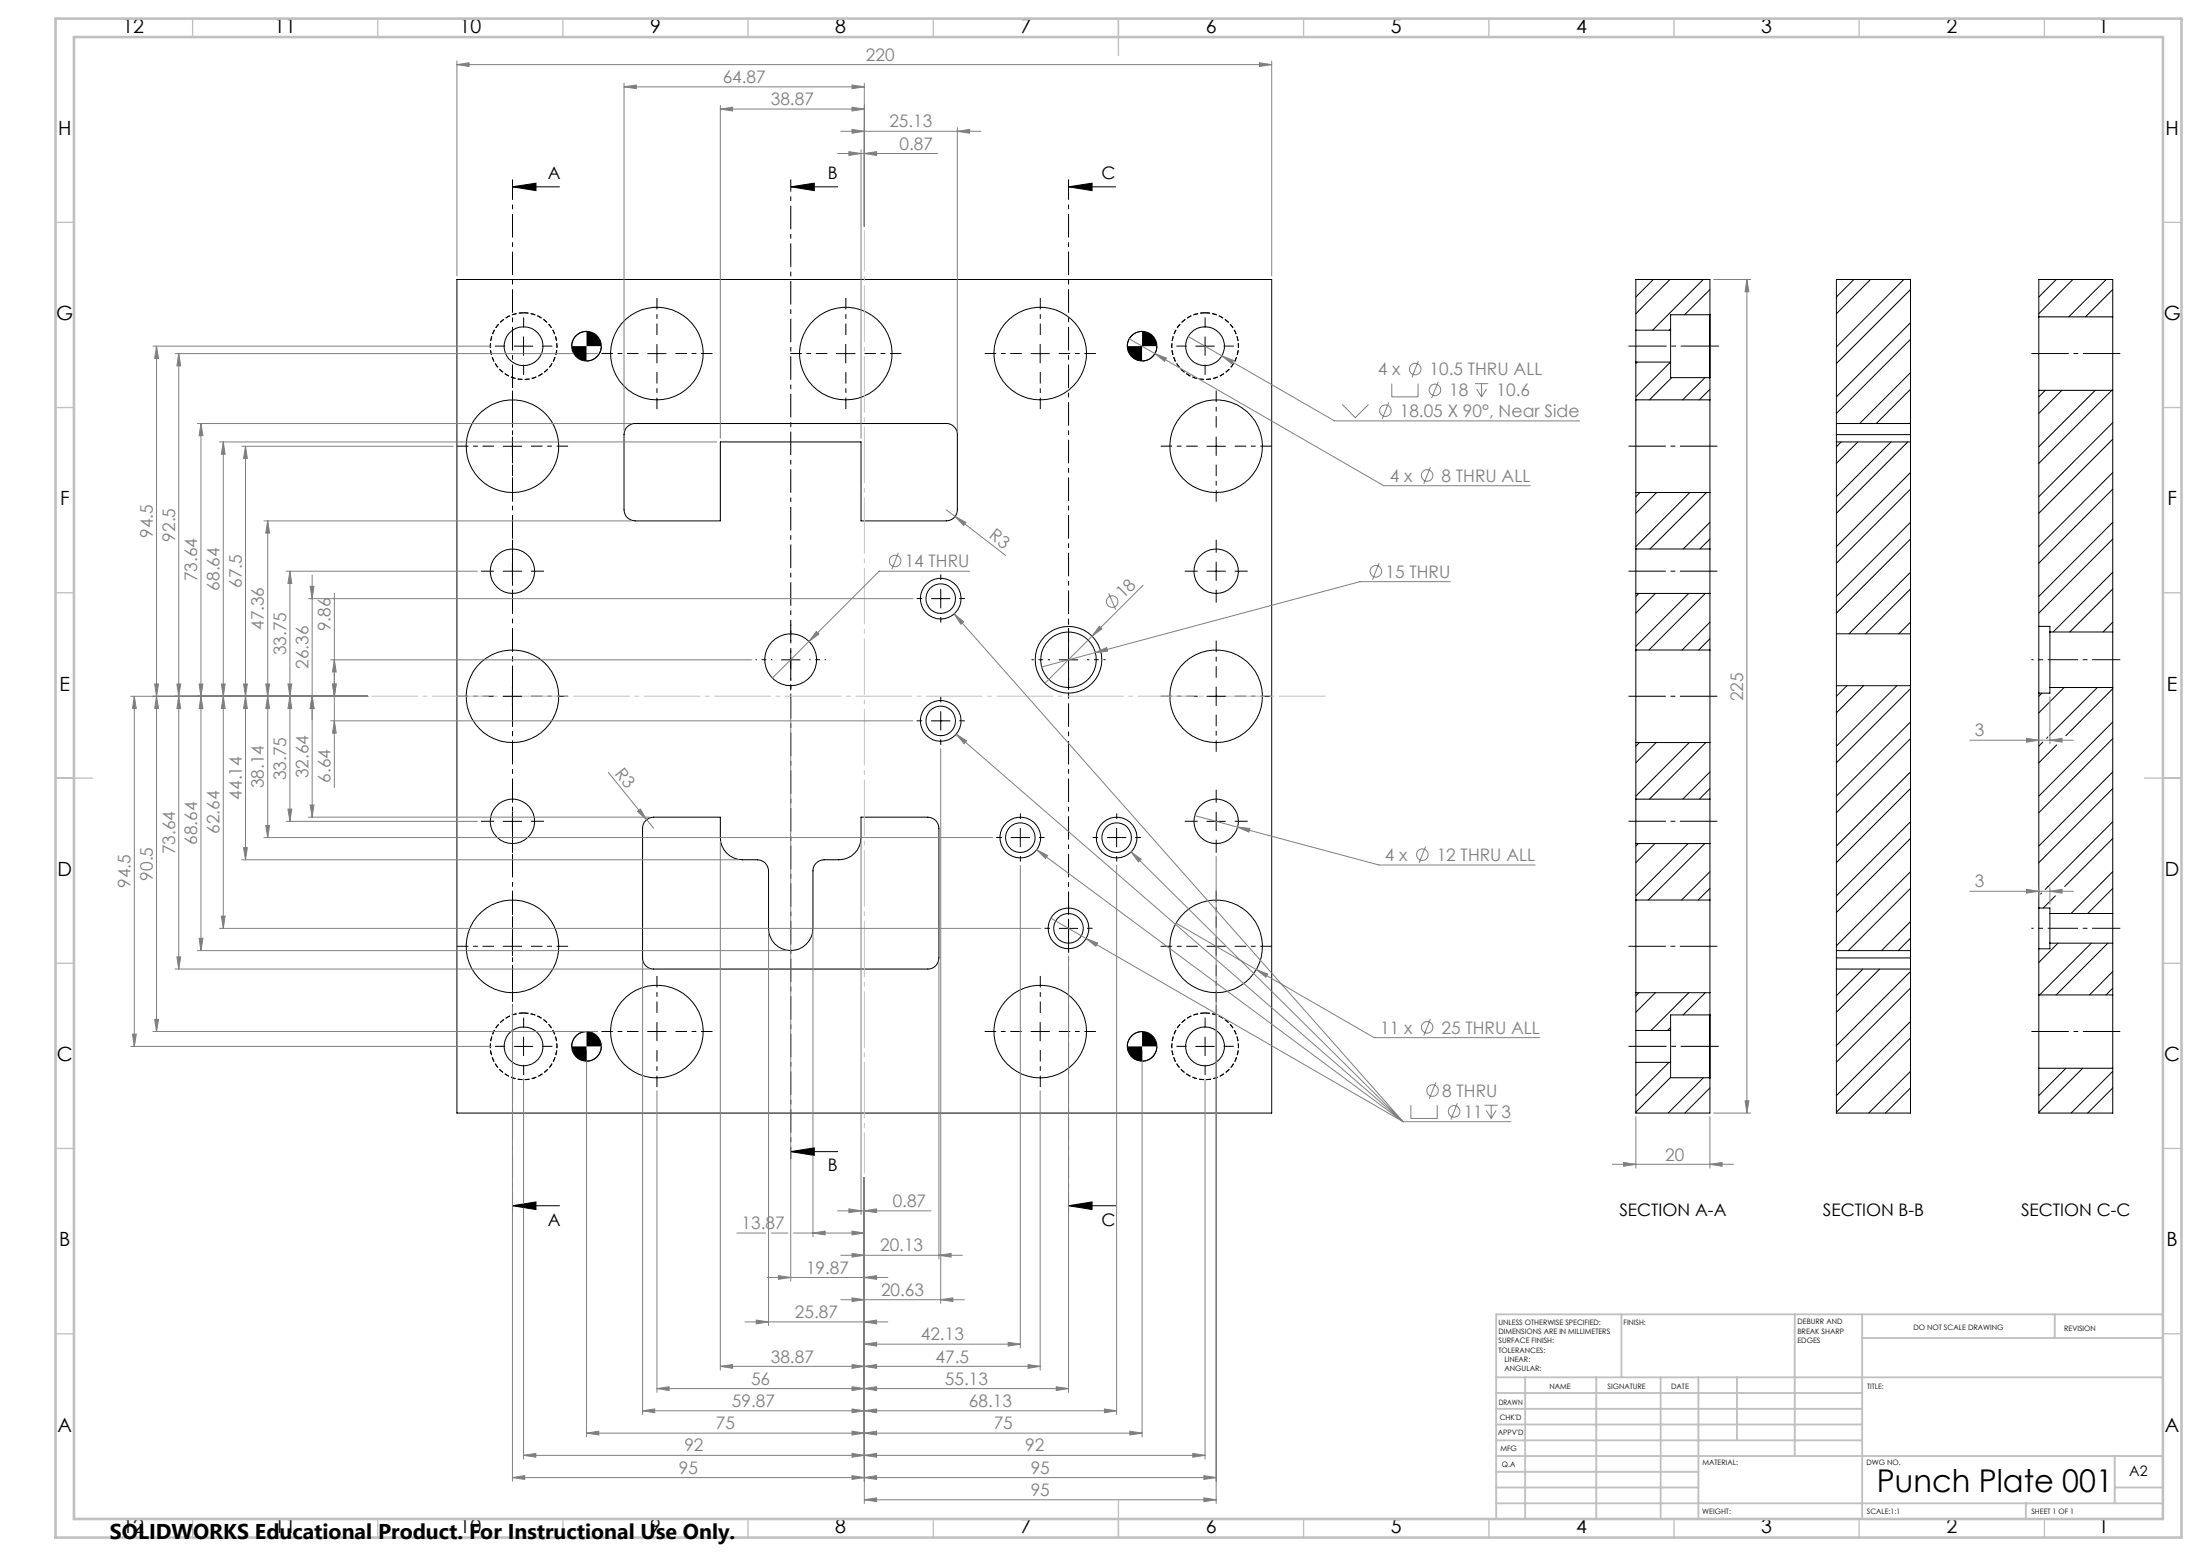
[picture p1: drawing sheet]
<svg xmlns="http://www.w3.org/2000/svg" width="594mm" height="420mm" viewBox="0 0 594 420" stroke-linecap="round" stroke-linejoin="round" font-family="sans-serif">
<path d="M141.4 84.4a9 9 0 0 1 8 13.1 9 9 0 0 1-15.3 1.2 9 9 0 0 1 5.9-14.2l1.4-.1M325.4 84.4a9 9 0 0 1 8 13.1 9 9 0 0 1-15.3 1.2 9 9 0 0 1 5.9-14.2l1.4-.1M141.4 273.4a9 9 0 0 1 8 13.1 9 9 0 0 1-15.3 1.2 9 9 0 0 1 5.9-14.2l1.4-.1M325.4 273.4a9 9 0 0 1 8 13.1 9 9 0 0 1-15.3 1.2 9 9 0 0 1 5.9-14.2l1.4-.1" fill="none" stroke="#000" stroke-width=".27" stroke-dasharray="1.3 .6" stroke-linecap="butt"/>
<path d="M141.4 84.4a9 9 0 0 1 8 13.1 9 9 0 0 1-15.3 1.2 9 9 0 0 1 5.9-14.2l1.4-.1M325.4 84.4a9 9 0 0 1 8 13.1 9 9 0 0 1-15.3 1.2 9 9 0 0 1 5.9-14.2l1.4-.1M141.4 273.4a9 9 0 0 1 8 13.1 9 9 0 0 1-15.3 1.2 9 9 0 0 1 5.9-14.2l1.4-.1M325.4 273.4a9 9 0 0 1 8 13.1 9 9 0 0 1-15.3 1.2 9 9 0 0 1 5.9-14.2l1.4-.1" fill="none" stroke="#000" stroke-width=".27" stroke-dasharray="1.3 .6" stroke-dashoffset="-.1" stroke-linecap="butt"/>
<g fill="none" stroke="#000" stroke-width=".27">
<path d="M138.4 50.4l6.3-1v2.1zM138.4 50.4h12.7M213.5 50.4l6.4-1v2.1zM213.5 50.4h12.7M288.5 50.4l6.4-1v2.1zM288.5 50.4h12.7M123.4 75.4h220v225h-220zM446.4 75.4l-4.7 4.8M450.9 75.4l-9.2 9.3M459.9 75.4l-13.7 13.7M461.7 78.2l-6.9 6.8M500.6 75.4l-4.8 4.8"/>
<path d="M505 75.4l-9.2 9.3M514 75.4l-18.2 18.2M515.8 78.2l-20 19.9M555.2 75.4l-4.7 4.8M559.7 75.4l-9.2 9.3M568.7 75.4l-10.1 10.1M570.4 78.2l-7.3 7.3M138.9 93.4h5M141.4 90.9v5M158.4 89.4a4 4 0 0 0-4 4M162.3 93.4a4 4 0 0 1-3.9 4.1M174.9 95.4h4.9"/>
<path d="M177.4 92.9v5M225.8 95.4h5.1M228.4 92.9v5M278.4 95.4h5M280.8 92.9v5M308.4 89.4a4 4 0 0 0-4 4M312.3 93.4a4 4 0 0 1-3.9 4.1M322.9 93.4h5M325.4 90.9v5M441.7 89.1v8.6M441.7 97.7v10.2M441.7 97.7h9.4"/>
<path d="M441.7 89.1h9.4M442.1 97.7l-.4 .4M451 97.7l-9.3 9.4M451.1 89.1v8.6M451.1 88.7l-.4 .4M451.1 97.7v4.2h10.5M461.6 85v16.9M461.6 85h-10.5v4.1M461.7 84.9v17.1M461.7 84.9v-9.5h-20v13.7M461.7 84.9l-.1 .1M515.8 87.1l-20 20"/>
<path d="M515.8 91.6l-20 20M550.5 85.5v19.9M550.5 85.5v-10.1h19.9v10.1M550.5 85.5h19.9M570.4 85.5v19.9M138.4 118v5M169.4 115.2a2.87 2.87 0 0 1 2.1-.9h84a3 3 0 0 1 3 3v20.3a3 3 0 0 1-3 3h-23v-21.3h-38v21.3h-23a3 3 0 0 1-3-3v-20.3a3.1 3.1 0 0 1 .9-2.1zM328.4 118v5M441.7 107.9v25M441.7 107.9h20M451.3 101.9l-6 6M460.3 101.9l-6 6"/>
<path d="M461.6 101.9l.1 .1M461.7 107.9v25M461.7 105.1l-2.9 2.8M461.7 102v5.9M495.8 114.3v3M495.8 114.3v-38.9h20v38.9M495.8 114.3h20M495.8 119.3h20M495.8 117.3v53.8M495.8 117.3h20M497.1 119.3l-1.3 1.3M501.6 119.3l-5.8 5.8"/>
<path d="M510.6 119.3l-14.8 14.8M515.1 119.3l-19.3 19.3M515.8 114.3v3M515.8 114.1l-.2 .2M515.8 105.1l-9.2 9.2M515.8 100.6l-13.7 13.7M515.8 117.3v53.8M550.5 105.4v63.7M550.5 105.4h19.9M552.2 105.4l-1.7 1.7M556.7 105.4l-6.2 6.2M565.7 105.4l-15.2 15.2"/>
<path d="M570.2 105.4l-19.7 19.7M570.4 114.1l-19.9 20M570.4 118.6l-19.9 20M570.4 105.4v65.2M135.9 120.5h5M325.9 120.5h5M441.7 132.9v15.3M441.7 132.9h20M442.8 132.9l-1.1 1.2M447.3 132.9l-5.6 5.7M456.2 132.9l-14.5 14.6M460.8 132.9l-15.3 15.3"/>
<path d="M461.7 132.9v15.3M515.8 127.5l-20 20M515.8 132l-20 20M570.4 127.5l-19.9 20M570.4 132l-19.9 20M135.9 154.2h5M138.4 151.7v5M254 159.1v5M325.9 154.2h5M328.4 151.7v5M441.7 148.2v12M441.7 148.2h20"/>
<path d="M461.7 148.2v12M461.7 141l-7.2 7.2M461.7 145.5l-2.7 2.7M515.8 141l-20 20M515.8 154.5l-16.6 16.6M515.8 145.5l-20 20M515.8 159l-12.1 12.1M570.4 141l-19.9 20M570.4 154.5l-16 16.1M570.4 145.5l-19.9 20M570.4 159l-11.6 11.6M211 178.1h5"/>
<path d="M213.5 175.6v5M251.5 161.6h5M286 178.1h5M288.5 175.6v5M441.7 175.5v24.9M441.7 160.2v15.3M441.7 160.2h20M441.7 175.5h20M442.5 160.2l-.8 .8M447 160.2l-5.3 5.3M456 160.2l-14.3 14.3M460.4 160.2l-15.2 15.3"/>
<path d="M461.7 175.5v24.9M461.7 167.9l-7.5 7.6M461.7 172.4l-3.1 3.1M461.7 160.2v15.3M495.8 171.1v14M495.8 171.1h20M515.8 171.1v14M515.8 167.9l-3.1 3.2M550.5 169.1v18M550.5 169.1h3v1.5M553.5 170.6v15M553.5 170.6h16.9"/>
<path d="M570.4 170.6v15M570.4 167.9l-2.6 2.7M135.9 187.9h5M138.4 185.4v5M251.5 194.6h5M254 192.1v5M325.9 187.9h5M328.4 185.4v5M495.8 185.1h20M495.8 185.1v73.5M498.7 185.1l-2.9 2.8M503.2 185.1l-7.4 7.3"/>
<path d="M512.2 185.1l-16.4 16.3M515.8 194.9l-20 20M515.8 185.9l-20 20M515.8 199.4l-20 20M515.8 185.1v73.5M550.5 187.1v58M551.3 187.1l-.8 .8M552.9 198.9l-.3 .4M553.5 185.6v1.5h-3M553.5 185.6h16.9M557.3 185.6l-6.8 6.8M566.3 185.6l-13 12.9"/>
<path d="M570.4 194.9l-19.9 20M570.4 185.9l-12.6 12.7M570.4 199.4l-19.9 20M570.4 185.6v61M138.4 219.2v5M328.4 219.2v5M441.7 215.7v12M441.7 200.4v15.3M441.7 200.4h20M441.7 215.7h20M442.6 200.4l-.9 1M447.1 200.4l-5.4 5.5"/>
<path d="M456.1 200.4l-14.4 14.5M460.6 200.4l-15.3 15.3M461.7 215.7v12M461.7 208.4l-7.4 7.3M461.7 212.8l-2.9 2.9M461.7 200.4v15.3M515.8 208.4l-20 20M515.8 212.8l-20 20.1M550.8 201.1l-.3 .3M551.6 200.3l-.6 .6M555.3 201.1l-4.8 4.8M570.4 208.4l-19.9 20"/>
<path d="M570.4 212.8l-19.9 20.1M135.9 221.7h5M174.4 221.5a3.1 3.1 0 0 1 2.1-.9h18v5.5a6 6 0 0 0 6 6h4a3 3 0 0 1 3 3v15.5a6 6 0 0 0 6 6 6 6 0 0 0 6-6v-15.5a3 3 0 0 1 3-3h4a6 6 0 0 0 6-6v-5.5h18a3 3 0 0 1 3 3v35a2.95 2.95 0 0 1-3 3h-74a2.95 2.95 0 0 1-3-3v-35a2.87 2.87 0 0 1 .9-2.1zM273 226.1h5M275.5 223.6v5M299 226.1h5M301.5 223.6v5M325.9 221.7h5M441.7 227.7v15.2M441.7 227.7h20M442.3 227.7l-.6 .7M446.8 227.7l-5.1 5.2"/>
<path d="M455.8 227.7l-14.1 14.1M460.3 227.7l-15.3 15.2M461.7 235.3l-7.7 7.6M461.7 239.8l-3.2 3.1M461.7 227.7v15.2M515.8 221.8l-20 20M515.8 235.3l-20 20M515.8 226.3l-20 20M515.8 239.8l-16.8 16.8M570.4 221.8l-18.2 18.3M570.4 235.3l-11.2 11.3M570.4 226.3l-12.9 13"/>
<path d="M570.4 239.8l-6.7 6.8M135.9 255.4h5M138.4 253v4.9M286 250.6h5M288.5 248.1v5M325.9 255.4h5M328.4 253v4.9M441.7 242.9v25.1M441.7 242.9h20M461.7 242.9v25.1M495.8 258.6v3M495.8 256.6h20"/>
<path d="M495.8 258.6h20M515.8 258.6v3M515.8 248.8l-7.8 7.8M515.8 253.2l-3.3 3.4M550.5 245.1v11M550.5 245.1h3v1.5M550.5 256.1v12.5M551.2 241.1l-.2 .2M553.5 246.6v8M553.5 254.6h16.9M553.5 246.6h16.9M553.5 254.6v1.5h-3"/>
<path d="M555 241.8l-3.3 3.3M555.7 254.6l-5.2 5.2M564.7 254.6l-14 14M569.1 254.6l-13.9 14M570.4 246.6v8M570.4 254.6v14M141.4 279.9v5.1M158.4 278.4a4 4 0 0 0-4 4.1M174.9 278.4h4.9M177.4 276v4.9M278.4 278.4h5M280.8 276v4.9"/>
<path d="M308.4 278.4a4 4 0 0 0-4 4.1M325.4 279.9v5.1M441.7 278.1v8.7M441.7 268v10.1M441.7 268h20M441.7 278.1h9.4M442.5 268l-.8 .8M447 268l-5.3 5.2M451.1 278.1v8.7M451.1 277.3l-.8 .8M456 268l-10.2 10.1M460.4 268l-6 5.9"/>
<path d="M461.6 273.9v17M461.7 273.9v17.1M461.7 273.9h-10.6v4.2M461.7 268v5.9M495.8 261.6v38.8h20v-38.8M495.8 261.6h20M503 261.6l-7.2 7.2M507.5 261.6l-11.7 11.6M515.8 262.2l-20 20M515.8 275.7l-20 20M515.8 266.7l-20 20M550.5 268.6v19.7"/>
<path d="M550.5 268.6h19.9M570.4 268.6v19.7M570.4 262.2l-6.2 6.4M570.4 266.7l-1.8 1.9M138.9 282.5h5M162.3 282.5a4 4 0 0 1-3.9 3.9M312.3 282.5a4 4 0 0 1-3.9 3.9M322.9 282.5h5M441.7 286.8v13.6h20v-9.4M441.7 286.8h9.4M450.6 286.8l-8.9 8.9M451.1 290.8l-9.4 9.4"/>
<path d="M451.1 286.8v4.1h10.5M459.9 290.9l-9.5 9.5M461.6 290.9l.1 .1M461.7 293.7l-6.8 6.7M515.8 289.2l-11.3 11.2M515.8 280.2l-20 20M515.8 293.7l-6.7 6.7M550.5 288.3v12.1h19.9v-12.1M550.5 288.3h19.9M557.8 288.3l-7.3 7.4M562.3 288.3l-11.8 11.9M570.4 289.2l-11.2 11.2"/>
<path d="M570.4 293.7l-6.7 6.7M213.5 310.9l6.4-1.1v2.1zM213.5 310.9h12.7M138.4 325.5l6.3-1.1v2.1zM138.4 325.5h12.7M288.5 325.5l6.4-1.1v2.1zM288.5 325.5h12.7"/>
<circle cx="141.4" cy="93.5" r="5.2"/>
<circle cx="158.4" cy="93.4" r="4"/>
<circle cx="177.4" cy="95.4" r="12.5"/>
<circle cx="228.4" cy="95.4" r="12.5"/>
<circle cx="280.9" cy="95.4" r="12.5"/>
<circle cx="308.4" cy="93.4" r="4"/>
<circle cx="325.4" cy="93.5" r="5.2"/>
<circle cx="138.3" cy="120.4" r="12.5"/>
<circle cx="328.3" cy="120.4" r="12.5"/>
<circle cx="138.4" cy="154.2" r="6"/>
<circle cx="328.4" cy="154.2" r="6"/>
<circle cx="213.5" cy="178.1" r="7"/>
<circle cx="254" cy="161.6" r="5.5"/>
<circle cx="254" cy="161.6" r="4"/>
<circle cx="288.5" cy="178.1" r="9"/>
<circle cx="288.5" cy="178.1" r="7.5"/>
<circle cx="138.3" cy="187.9" r="12.5"/>
<circle cx="254" cy="194.6" r="5.5"/>
<circle cx="254" cy="194.6" r="4"/>
<circle cx="328.3" cy="187.9" r="12.5"/>
<circle cx="138.4" cy="221.7" r="6"/>
<circle cx="275.5" cy="226.1" r="4"/>
<circle cx="275.5" cy="226.1" r="5.5"/>
<circle cx="301.5" cy="226.1" r="4"/>
<circle cx="301.5" cy="226.1" r="5.5"/>
<circle cx="328.4" cy="221.7" r="6"/>
<circle cx="138.4" cy="255.5" r="12.5"/>
<circle cx="288.5" cy="250.6" r="5.5"/>
<circle cx="288.5" cy="250.6" r="4"/>
<circle cx="328.4" cy="255.5" r="12.5"/>
<circle cx="177.4" cy="278.5" r="12.5"/>
<circle cx="280.9" cy="278.5" r="12.5"/>
<circle cx="141.4" cy="282.4" r="5.2"/>
<circle cx="158.4" cy="282.4" r="4"/>
<circle cx="308.4" cy="282.4" r="4"/>
<circle cx="325.4" cy="282.4" r="5.2"/>
</g>
<g fill="none" stroke="#808080" stroke-width=".27">
<path d="M123.4 17.4l3.2-.4v.9zM123.4 16.5v58M123.4 17.4h220M340 17l3.4 .4-3.4 .5zM343.4 16.5v58M168.5 23.4l3.3-.5v1zM168.5 22.5v93.8M168.5 23.4h64.9M194.5 29.4l3.3-.5v1.1zM194.5 28.5v89.8M194.5 29.4h38.9M227 35.4h37.8"/>
<path d="M230 22.9l3.4 .5-3.4 .5zM230 28.9l3.4 .5-3.4 .6zM230 34.9l3.4 .5-3.4 .6zM233.4 22.5v38.7M258.5 35.4l3.3-.5v1.1zM258.5 34.4v81.9M226.1 41.4h27.1M229.2 40.9l3.3 .5-3.3 .6zM232.5 40.4v77.9M233.4 41.4l3.3-.5v1.1zM462.7 75.4h10M471.7 75.4l.5 3.4h-1z"/>
<path d="M471.7 75.4v225M41.3 93.4h91.3M42.3 93.4l.5 3.3h-1zM42.3 93.4v185M47.3 95.4h114.1M48.3 95.4l.5 3.4h-1zM48.3 95.4v166.2M304.9 91.5l68.7 39.6h39.6M311.8 95.4l3.1 1.2-.5 .9zM320.8 90.8l39.5 22.8h66.2M329.9 96.1l3.1 1.2-.5 .9zM383 97.4l-1.8 4.5"/>
<path d="M53.3 114.3h117.2M54.3 114.3l.5 3.3h-1zM54.3 114.3v142.3M59.3 119.3h134.2M60.3 119.3l.5 3.3h-1zM60.3 119.3v131.3M362.4 109.2l3.5 3.5 3.6-3.5M375 108.6l-1.8 4.5M375.8 103.6v3.5h7.1v-3.5M388.3 103l-1.8 4.5M398.3 103.6h3.5M398.7 105l1.3 2.1"/>
<path d="M400 103.6v3.5M401.4 105l-1.4 2.1M65.3 120.5h57.1M66.3 120.5l.5 3.2h-1zM66.3 120.5v111.6M255.5 137.6l2.4 1.8M257.9 139.4l2.9 1.6-.6 .8zM257.9 139.4l13.6 10.5M386.2 126.1l-1.8 4.4M71.3 140.6h99.2M72.3 140.6l.5 3.3h-1zM72.3 140.6v85.5"/>
<path d="M77.3 154.2h51.6M78.3 154.2l.5 3.3h-1zM78.3 154.2v67.5M83.7 158.3h1.1l-.5 3.3zM84.3 155.2v65.4M242.6 149.2l-1.8 4.5M261.8 154.2h-24.4l-28.9 28.8M308.6 158l-26.5 26.4M372.4 152l-1.8 4.4M391.6 157h-24.4l-86 23M83.3 161.6h163.2M89.3 178.1h113.7"/>
<path d="M90.3 178.1l.5 3.3h-1zM90.3 160.1v52.5M220.4 170.4l.7 .8-2.7 1.9zM257.6 165.7l2.6 2.1-.8 .7zM257.6 165.7l121.2 137.1M295.7 176.2l3.1-1.4 .2 1zM296.8 169l.7 .7-2.6 2zM299.4 160.2l1.8 4.4M35.3 187.9h64M36.3 187.9l.5 3.4h-1zM36.3 187.9v94.6M41.8 184.6h1l-.5 3.3z"/>
<path d="M42.3 187.9l.5 3.4h-1zM47.8 184.6h1l-.5 3.3zM48.3 187.9l.5 3.4h-1zM53.8 184.6h1l-.5 3.3zM54.3 187.9l.5 3.4h-1zM59.8 184.6h1l-.5 3.3zM60.3 187.9l.5 3.4h-1zM65.8 184.6h1l-.5 3.3zM66.3 187.9l.5 3.4h-1zM71.8 184.6h1l-.5 3.3zM72.3 187.9l.5 3.4h-1zM77.8 184.6h1l-.5 3.3z"/>
<path d="M78.3 187.9l.5 3.4h-1zM84.3 187.9l.5 3.4h-1.1zM89.3 194.6h157.2M89.8 184.6h1l-.5 3.3zM90.3 194.6l.5 3.3h-1zM213.5 188.6v157.2M258.2 198.2l2.8 1.8-.7 .7zM258.2 198.2l120.6 104.6M531.9 199.8h27.9M547.2 199.3l3.3 .5-3.3 .5zM553.5 199.8l3.3-.5v1zM553.5 188.1v12.7"/>
<path d="M77.8 218.4h1l-.5 3.3zM83.7 217.3h1.1l-.5 3.3zM164.3 208.5l10.3 12.7M172.1 219l.8-.6 1.7 2.8zM254 202.1v149.7M65.3 232.1h134.2M65.8 228.8h1l-.5 3.3zM71.3 226.1h196.7M71.8 222.8h1l-.5 3.3zM77.3 221.7h51.6M83.3 220.6h92.2M174.6 221.2l1.9 2.4"/>
<path d="M194.5 227.1v142.7M232.5 227.1v100.7M275.5 233.6v130.2M279.9 229.4l3 1.5-.6 .8zM279.9 229.4l98.9 73.4M301.5 233.6v148.2M305.4 230l2.7 1.9-.7 .7zM305.4 230l73.4 72.8M322.6 220.2l11.6 3.1M328.4 231.2v174.6M334.2 223.3l3.3 .3-.3 1zM334.2 223.3l38.1 10.2h42.2"/>
<path d="M384.9 228.5l-1.7 4.4M550.5 239.6v2.4M553.5 239.6v4.5M47.8 258.3h1l-.5 3.3zM53.3 256.6h159.2M53.8 253.3h1l-.5 3.3zM59.3 250.6h221.7M59.8 247.3h1l-.5 3.3zM173.5 259.6v122.2M207.5 251.6v106.2M219.5 251.6v82.2M253.5 259.6v80.2"/>
<path d="M283.7 247.8l95.1 55M288.5 258.1v117.7M293.3 253.3l3.1 1.2-.5 .9zM317.5 249.2l53.5 30.9h44.8M531.9 240.6h27.9M547.2 240l3.3 .6-3.3 .5zM553.5 240.6l3.3-.6v1.1zM35.8 279.1h1l-.5 3.4zM41.3 278.4h120.1M41.8 275.1h1l-.5 3.3zM47.3 261.6h128.2M138.4 271.4v128.4"/>
<path d="M339.2 261.7l3.1 1.2-.5 .9zM386.2 275.1l-1.8 4.4M35.3 282.5h97.3M141.4 291.2v102.6M158.4 283.4v104.4M177.4 294.4v81.4M280.8 294.4v75.4M308.4 283.4v104.4M325.4 291.2v102.6M380.9 298.3v3.6h7.2v-3.6M387.7 292.2l-1.8 4.4M393.5 297.8l-1.8 4.4"/>
<path d="M400.8 298.3h3.6M401.3 299.7l1.3 2.2M402.6 298.3v3.6M404 299.7l-1.4 2.2M471.2 297.1h1l-.5 3.3zM233.4 317.8v88M378.8 302.8h29.2M435.3 314.3h32.7M438.4 313.8l3.3 .5-3.3 .5zM441.7 301.4v13.9M461.7 314.3l3.3-.5v1zM461.7 301.4v13.9"/>
<path d="M462.7 300.4h10M198.9 332.8h7.8M208.2 332.8h4.5M214.2 332.8h19.2M219.5 332.8l3.3-.5v1zM226.1 326.8h25.3M227 338.8h32.9M229.2 326.3l3.3 .5-3.3 .5zM230 332.3l3.4 .5-3.4 .5zM230 338.3l3.4 .5-3.4 .5zM233.4 326.8l3.3-.5v1zM253.5 338.8l3.3-.5v1z"/>
<path d="M201.2 356.8h38.5M204.2 356.3l3.3 .5-3.3 .5zM207.2 344.8h32.5M210.2 344.3l3.3 .5-3.3 .5zM227 350.8h33.3M230 350.3l3.4 .5-3.4 .5zM233.4 344.8l3.3-.5v1zM233.4 356.8l3.3-.5v1zM254 350.8l3.3-.5v1zM177.4 374.8l3.3-.5v1zM177.4 374.8h111.1M194.5 368.8l3.3-.5v1z"/>
<path d="M194.5 368.8h86.3M230 374.3l3.4 .5-3.4 .5zM230 368.3l3.4 .5-3.4 .5zM233.4 368.8l3.3-.5v1zM233.4 374.8l3.3-.5v1zM233.4 362.8l3.3-.5v1zM233.4 362.8h42.1M272.2 362.3l3.3 .5-3.3 .5zM277.6 368.3l3.2 .5-3.2 .5zM285.2 374.3l3.3 .5-3.3 .5zM138.4 398.8l3.3-.5v1zM138.4 398.8h190"/>
<path d="M141.4 392.8l3.3-.5v1zM141.4 392.8h184M158.4 386.8l3.3-.5v1zM158.4 386.8h150M173.5 380.8l3.3-.5v1zM173.5 380.8h128M230 392.3l3.4 .5-3.4 .5zM230 398.3l3.4 .5-3.4 .5zM230 380.3l3.4 .5-3.4 .5zM230 386.3l3.4 .5-3.4 .5zM233.4 386.8l3.3-.5v1zM233.4 392.8l3.3-.5v1z"/>
<path d="M233.4 380.8l3.3-.5v1zM233.4 398.8l3.3-.5v1zM298.2 380.3l3.3 .5-3.3 .5zM305 386.3l3.4 .5-3.4 .5zM322.1 392.3l3.3 .5-3.3 .5zM325 398.3l3.4 .5-3.4 .5zM233.4 404.8l3.3-.5v1zM233.4 404.8h95M325 404.3l3.4 .5-3.4 .5z"/>
<circle cx="382.1" cy="99.6" r="1.55"/>
<circle cx="374.1" cy="110.9" r="1.55"/>
<circle cx="387.5" cy="105.2" r="1.55"/>
<circle cx="385.3" cy="128.3" r="1.56"/>
<circle cx="241.7" cy="151.4" r="1.55"/>
<circle cx="371.5" cy="154.2" r="1.56"/>
<circle cx="300.3" cy="162.4" r="1.56"/>
<circle cx="384" cy="230.7" r="1.55"/>
<circle cx="385.3" cy="277.3" r="1.55"/>
<circle cx="386.8" cy="294.4" r="1.55"/>
<circle cx="392.6" cy="300" r="1.55"/>
</g>
<path d="M572.5 95.4h-24M463.7 120.4h-24M463.7 154.2h-24M463.7 187.9h-24M463.7 221.7h-24M463.7 255.4h-24M572.5 278.4h-24" fill="none" stroke="#000" stroke-width=".27" stroke-dasharray="15.2 1.3 1.3 1.3" stroke-dashoffset="5.1" stroke-linecap="butt"/>
<path d="M439.7 93.4h24.4" fill="none" stroke="#000" stroke-width=".27" stroke-dasharray="15.2 1.3 1.3 1.3" stroke-dashoffset="4.9" stroke-linecap="butt"/>
<path d="M439.7 282.4h24.4" fill="none" stroke="#000" stroke-width=".27" stroke-dasharray="15.2 1.3 1.3 1.3" stroke-dashoffset="5" stroke-linecap="butt"/>
<path d="M283.5 178.1h-5M288.5 173.1v-5M293.5 178.1h5M553.5 178.1h-5M288.5 183.1v5M553.5 250.6h-5" fill="none" stroke="#000" stroke-width=".27" stroke-dasharray="15.2 1.3 1.3 1.3" stroke-dashoffset="14.6" stroke-linecap="butt"/>
<path d="M572.5 178.1h-19M572.5 250.6h-19" fill="none" stroke="#000" stroke-width=".27" stroke-dasharray="15.2 1.3 1.3 1.3" stroke-dashoffset="7.6" stroke-linecap="butt"/>
<g fill="none" stroke="#000" stroke-width=".27" stroke-dasharray="15.2 1.3 1.3 1.3" stroke-linecap="butt">
<path d="M136.4 93.4h-2.8M141.4 88.4v-2.7M141.4 98.4v2.8M146.4 93.4h2.7M320.4 93.4h-2.8M325.4 88.4v-2.7M325.4 98.4v2.8M330.4 93.4h2.7M133.4 154.2h-3.5M138.4 149.2v-3.5M138.4 159.2v3.5M143.4 154.2h3.5"/>
<path d="M254 156.6v-1.5M323.4 154.2h-3.5M328.4 149.2v-3.5M328.4 159.2v3.5M333.4 154.2h3.5M249 161.6h-1.5M254 166.6v1.5M259 161.6h1.5M249 194.6h-1.5M254 189.6v-1.5M254 199.6v1.5M259 194.6h1.5"/>
<path d="M138.4 216.7v-3.5M328.4 216.7v-3.5M133.4 221.7h-3.5M138.4 226.7v3.5M143.4 221.7h3.5M270.5 226.1h-1.5M275.5 221.1v-1.5M275.5 231.1v1.5M280.5 226.1h1.5M296.5 226.1h-1.5M301.5 221.1v-1.5M301.5 231.1v1.5"/>
<path d="M306.5 226.1h1.5M323.4 221.7h-3.5M328.4 226.7v3.5M333.4 221.7h3.5M283.5 250.6h-1.5M288.5 245.6v-1.5M288.5 255.6v1.5M293.5 250.6h1.5M141.4 277.4v-2.7M325.4 277.4v-2.7M136.4 282.4h-2.8M141.4 287.4v2.8"/>
<path d="M146.4 282.4h2.7M320.4 282.4h-2.8M325.4 287.4v2.8M330.4 282.4h2.7"/>
</g>
<g fill="none" stroke="#000" stroke-width=".27" stroke-dasharray="15.2 1.3 1.3 1.3" stroke-dashoffset="12.1" stroke-linecap="butt">
<path d="M172.4 95.4h-10M177.4 90.4v-10M182.4 95.4h10M223.4 95.4h-10M228.4 90.4v-10M233.4 95.4h10M275.9 95.4h-10M280.9 90.4v-10M285.9 95.4h10M138.4 115.4v-10M177.4 100.4v10M228.4 100.4v10"/>
<path d="M280.9 100.4v10M328.4 115.4v-10M133.4 120.4h-10M138.4 125.4v10M143.4 120.4h10M323.4 120.4h-10M328.4 125.4v10M333.4 120.4h10M133.4 187.9h-10M138.4 182.9v-10M138.4 192.9v10M143.4 187.9h10"/>
<path d="M323.4 187.9h-10M328.4 182.9v-10M328.4 192.9v10M333.4 187.9h10M133.4 255.4h-10M138.4 250.4v-10M143.4 255.4h10M323.4 255.4h-10M328.4 250.4v-10M333.4 255.4h10M138.4 260.4v10M172.4 278.4h-10"/>
<path d="M177.4 273.4v-10M182.4 278.4h10M275.9 278.4h-10M280.9 273.4v-10M285.9 278.4h10M328.4 260.4v10M177.4 283.4v10M280.9 283.4v10"/>
</g>
<path d="M208.5 178.1h-4.5M213.5 173.1v-4.5M218.5 178.1h4.5M213.5 183.1v4.5" fill="none" stroke="#000" stroke-width=".27" stroke-dasharray="15.2 1.3 1.3 1.3" stroke-dashoffset="14.9" stroke-linecap="butt"/>
<path d="M138.4 48.4v279M288.5 48.4v279" fill="none" stroke="#000" stroke-width=".27" stroke-dasharray="6.3 1.3 1.3 1.3" stroke-dashoffset=".8" stroke-linecap="butt"/>
<path d="M213.5 48.4v264.4" fill="none" stroke="#000" stroke-width=".27" stroke-dasharray="6.3 1.3 1.3 1.3" stroke-dashoffset="3.1" stroke-linecap="butt"/>
<path d="M100.3 187.9h257.6" fill="none" stroke="#c0c0c0" stroke-width=".27" stroke-dasharray="15.2 1.3 1.3 1.3" stroke-dashoffset="2.7" stroke-linecap="butt"/>
<path d="M233.4 316.8v-254.7" fill="none" stroke="#c0c0c0" stroke-width=".27" stroke-dasharray="15.2 1.3 1.3 1.3" stroke-dashoffset="4.1" stroke-linecap="butt"/>
<g fill="none" stroke="#c0c0c0" stroke-width=".35">
<path d="M52 5v5M102 5v5M152 5v5M202 5v5M252 5v5M302 5v10M352 5v5M402 5v5M452 5v5M502 5v5M552 5v5M15 60h5"/>
<path d="M584 60h5M15 110h5M584 110h5M15 160h5M584 160h5M15 210h10M579 210h10M15 260h5M584 260h5M15 310h5M584 310h5M15 360h5"/>
<path d="M584 360h5M52 410v5M102 410v5M152 410v5M202 410v5M252 410v5M302 405v10M352 410v5M402 410v5M452 410v5M502 410v5M552 410v5"/>
</g>
<g fill="none" stroke="#c0c0c0" stroke-width=".5">
<path d="M437.8 354.8v17M484.6 354.8v38.2M502.8 354.8v55.2M554.8 354.8v6.4M584 354.8h-180v55.2M404 371.8h180M404 376h98.8M411.8 371.8v38.2M431 371.8v38.2M448.4 371.8v38.2M458.6 371.8v38.2M469 371.8v17"/>
<path d="M502.8 361.2h81.2M404 388.8h98.8M404 384.5h98.8M404 380.3h98.8M404 397.3h54.6M404 393h180M571 393v12.8M404 405.8h180M404 401.5h54.6M547 405.8v4.2M571 401.5h13"/>
</g>
<path d="M15 5h574v410h-574zM20 10h564v400h-564z" fill="none" stroke="#c0c0c0" stroke-width=".7"/>
<g fill="#000">
<path d="M138.4 50.4l6.3-1v2.1zM138.4 325.5l6.3-1.1v2.1zM213.5 50.4l6.4-1v2.1zM213.5 310.9l6.4-1.1v2.1zM288.5 50.4l6.4-1v2.1zM288.5 325.5l6.4-1.1v2.1z"/>
<path d="M304.4 282.5a4 4 0 0 0 4 3.9v-3.9zM308.4 278.4v4.1h3.9a4 4 0 0 0-3.9-4.1zM154.4 282.5a4 4 0 0 0 4 3.9v-3.9zM158.4 278.4v4.1h3.9a4 4 0 0 0-3.9-4.1zM154.4 93.4a4 4 0 0 0 4 4.1v-4.1zM158.4 89.4v4h3.9a4 4 0 0 0-3.9-4zM304.4 93.4a4 4 0 0 0 4 4.1v-4.1zM308.4 89.4v4h3.9a4 4 0 0 0-3.9-4z"/>
</g>
<g fill="#808080">
<path d="M172.1 219l.8-.6 1.7 2.8z"/>
<path d="M296.8 169l.7 .7-2.6 2z"/>
<path d="M257.9 139.4l2.9 1.6-.6 .8z"/>
<path d="M461.7 314.3l3.3-.5v1zM438.4 313.8l3.3 .5-3.3 .5zM553.5 199.8l3.3-.5v1zM547.2 199.3l3.3 .5-3.3 .5zM553.5 240.6l3.3-.6v1.1zM547.2 240l3.3 .6-3.3 .5z"/>
<path d="M339.2 261.7l2.6 2.1 .5-.9zM334.2 223.3l3 1.3 .3-1zM329.9 96.1l2.6 2.1 .5-.9zM311.8 95.4l2.6 2.1 .5-.9zM293.3 253.3l2.6 2.1 .5-.9zM305.4 230l2 2.6 .7-.7zM279.9 229.4l2.4 2.3 .6-.8zM258.2 198.2l2.1 2.5 .7-.7zM257.6 165.7l1.8 2.8 .8-.7zM295.7 176.2l3.3-.4-.2-1zM220.4 170.4l-2 2.7 2.7-1.9zM123.4 17.4l3.2-.4v.9zM340 17l3.4 .4-3.4 .5z"/>
<path d="M471.7 75.4l.5 3.4h-1zM471.2 297.1h1l-.5 3.3z"/>
<path d="M230 374.3l3.4 .5-3.4 .5zM177.4 374.8l3.3-.5v1zM305 386.3l3.4 .5-3.4 .5zM233.4 386.8l3.3-.5v1zM230 392.3l3.4 .5-3.4 .5zM141.4 392.8l3.3-.5v1zM230 398.3l3.4 .5-3.4 .5zM138.4 398.8l3.3-.5v1zM233.4 344.8l3.3-.5v1zM210.2 344.3l3.3 .5-3.3 .5zM230 380.3l3.4 .5-3.4 .5zM173.5 380.8l3.3-.5v1zM230 368.3l3.4 .5-3.4 .5zM194.5 368.8l3.3-.5v1zM233.4 326.8l3.3-.5v1zM229.2 326.3l3.3 .5-3.3 .5zM230 332.3l3.4 .5-3.4 .5zM219.5 332.8l3.3-.5v1zM233.4 356.8l3.3-.5v1zM204.2 356.3l3.3 .5-3.3 .5zM230 22.9l3.4 .5-3.4 .5zM168.5 23.4l3.3-.5v1zM230 28.9l3.4 .5-3.4 .6zM194.5 29.4l3.3-.5v1.1zM233.4 41.4l3.3-.5v1.1zM229.2 40.9l3.3 .5-3.3 .6z"/>
<path d="M233.4 368.8l3.3-.5v1zM277.6 368.3l3.2 .5-3.2 .5zM158.4 386.8l3.3-.5v1zM230 386.3l3.4 .5-3.4 .5zM233.4 392.8l3.3-.5v1zM322.1 392.3l3.3 .5-3.3 .5zM233.4 404.8l3.3-.5v1zM325 404.3l3.4 .5-3.4 .5zM233.4 374.8l3.3-.5v1zM285.2 374.3l3.3 .5-3.3 .5zM233.4 362.8l3.3-.5v1zM272.2 362.3l3.3 .5-3.3 .5zM230 350.3l3.4 .5-3.4 .5zM254 350.8l3.3-.5v1zM233.4 380.8l3.3-.5v1zM298.2 380.3l3.3 .5-3.3 .5zM233.4 398.8l3.3-.5v1zM325 398.3l3.4 .5-3.4 .5zM230 338.3l3.4 .5-3.4 .5zM253.5 338.8l3.3-.5v1zM230 34.9l3.4 .5-3.4 .6zM258.5 35.4l3.3-.5v1.1z"/>
<path d="M89.8 184.6h1l-.5 3.3zM90.3 178.1l.5 3.3h-1zM84.3 187.9l.5 3.4h-1.1zM83.7 158.3h1.1l-.5 3.3zM77.8 184.6h1l-.5 3.3zM78.3 154.2l.5 3.3h-1zM71.8 184.6h1l-.5 3.3zM72.3 140.6l.5 3.3h-1zM65.8 184.6h1l-.5 3.3zM66.3 120.5l.5 3.2h-1zM47.8 184.6h1l-.5 3.3zM48.3 95.4l.5 3.4h-1zM41.8 184.6h1l-.5 3.3zM42.3 93.4l.5 3.3h-1zM53.8 184.6h1l-.5 3.3zM54.3 114.3l.5 3.3h-1zM53.8 253.3h1l-.5 3.3zM54.3 187.9l.5 3.4h-1zM59.8 184.6h1l-.5 3.3zM60.3 119.3l.5 3.3h-1z"/>
<path d="M89.8 184.6h1l-.5 3.3zM90.3 194.6l.5 3.3h-1zM72.3 187.9l.5 3.4h-1zM71.8 222.8h1l-.5 3.3zM60.3 187.9l.5 3.4h-1zM59.8 247.3h1l-.5 3.3zM84.3 187.9l.5 3.4h-1.1zM83.7 217.3h1.1l-.5 3.3zM48.3 187.9l.5 3.4h-1zM47.8 258.3h1l-.5 3.3zM42.3 187.9l.5 3.4h-1zM41.8 275.1h1l-.5 3.3zM36.3 187.9l.5 3.4h-1zM35.8 279.1h1l-.5 3.4zM78.3 187.9l.5 3.4h-1zM77.8 218.4h1l-.5 3.3zM66.3 187.9l.5 3.4h-1zM65.8 228.8h1l-.5 3.3z"/>
</g>
<text font-size="8.5" x="506.8" y="402.7">Punch Plate 001</text>
<text font-size="5.8" x="29.7" y="415.3">SOLIDWORKS Educational Product. For Instructional Use Only.</text>
<g font-size="5.3">
<text x="33.1" y="8.9">12</text>
<text x="74.1" y="8.9">11</text>
<text x="124.1" y="8.9">10</text>
<text x="175.5" y="8.9">9</text>
<text x="225.5" y="8.9">8</text>
<text x="275.5" y="8.9">7</text>
<text x="325.5" y="8.9">6</text>
<text x="375.5" y="8.9">5</text>
<text x="425.5" y="8.9">4</text>
<text x="475.5" y="8.9">3</text>
<text x="525.5" y="8.9">2</text>
<text x="566.5" y="8.9">1</text>
<text x="15.7" y="36.4">H</text>
<text x="584.7" y="36.4">H</text>
<text x="15.2" y="86.4">G</text>
<text x="584.2" y="86.4">G</text>
<text x="16.2" y="136.4">F</text>
<text x="585.2" y="136.4">F</text>
<text x="16.1" y="186.4">E</text>
<text x="585.1" y="186.4">E</text>
<text x="15.5" y="236.4">D</text>
<text x="584.5" y="236.4">D</text>
<text x="15.4" y="286.4">C</text>
<text x="584.4" y="286.4">C</text>
<text x="16" y="336.4">B</text>
<text x="585" y="336.4">B</text>
<text x="15.5" y="386.4">A</text>
<text x="584.5" y="386.4">A</text>
<text x="33.1" y="413.9">12</text>
<text x="74.1" y="413.9">11</text>
<text x="124.1" y="413.9">10</text>
<text x="175.5" y="413.9">9</text>
<text x="225.5" y="413.9">8</text>
<text x="275.5" y="413.9">7</text>
<text x="325.5" y="413.9">6</text>
<text x="375.5" y="413.9">5</text>
<text x="425.5" y="413.9">4</text>
<text x="475.5" y="413.9">3</text>
<text x="525.5" y="413.9">2</text>
<text x="566.5" y="413.9">1</text>
</g>
<g font-size="4.7" fill="#808080">
<text x="233.8" y="16.4">220</text>
<text x="195.1" y="22.4">64.87</text>
<text x="208.1" y="28.4">38.87</text>
<text x="240.1" y="34.4">25.13</text>
<text x="242.9" y="40.4">0.87</text>
<text x="372" y="101.3">4 x</text>
<text x="386" y="101.3">10.5 THRU ALL</text>
<text x="391.3" y="106.9">18</text>
<text x="404.1" y="106.9">10.6</text>
<text x="377.9" y="112.5">18.05 X 90°, Near Side</text>
<text x="375.2" y="130">4 x</text>
<text x="389.2" y="130">8 THRU ALL</text>
<text x="41.3" y="145.2" transform="rotate(-90 41.3 145.2)">94.5</text>
<text x="47.3" y="146.2" transform="rotate(-90 47.3 146.2)">92.5</text>
<text x="266.8" y="145" transform="rotate(38 266.8 145)">R3</text>
<text x="244.3" y="153.1">14 THRU</text>
<text x="374.1" y="155.9">15 THRU</text>
<text x="53.3" y="156.9" transform="rotate(-90 53.3 156.9)">73.64</text>
<text x="59.3" y="159.4" transform="rotate(-90 59.3 159.4)">68.64</text>
<text x="65.3" y="158.7" transform="rotate(-90 65.3 158.7)">67.5</text>
<text x="303.3" y="161.8" transform="rotate(-45 303.3 161.8)">18</text>
<text x="71.3" y="170.1" transform="rotate(-90 71.3 170.1)">47.36</text>
<text x="89.3" y="170.4" transform="rotate(-90 89.3 170.4)">9.86</text>
<text x="77.3" y="176.9" transform="rotate(-90 77.3 176.9)">33.75</text>
<text x="83.3" y="180.6" transform="rotate(-90 83.3 180.6)">26.36</text>
<text x="470.7" y="189.3" transform="rotate(-90 470.7 189.3)">225</text>
<text x="533.2" y="198.8">3</text>
<text x="165.8" y="208.9" transform="rotate(51 165.8 208.9)">R3</text>
<text x="65.3" y="215.8" transform="rotate(-90 65.3 215.8)">44.14</text>
<text x="71.3" y="212.8" transform="rotate(-90 71.3 212.8)">38.14</text>
<text x="77.3" y="210.6" transform="rotate(-90 77.3 210.6)">33.75</text>
<text x="83.3" y="210.1" transform="rotate(-90 83.3 210.1)">32.64</text>
<text x="89.3" y="211.3" transform="rotate(-90 89.3 211.3)">6.64</text>
<text x="59.3" y="225.1" transform="rotate(-90 59.3 225.1)">62.64</text>
<text x="47.3" y="230.6" transform="rotate(-90 47.3 230.6)">73.64</text>
<text x="53.3" y="228.1" transform="rotate(-90 53.3 228.1)">68.64</text>
<text x="373.9" y="232.4">4 x</text>
<text x="387.9" y="232.4">12 THRU ALL</text>
<text x="35.3" y="239.7" transform="rotate(-90 35.3 239.7)">94.5</text>
<text x="41.3" y="237.7" transform="rotate(-90 41.3 237.7)">90.5</text>
<text x="533.2" y="239.5">3</text>
<text x="372.6" y="279">11 x</text>
<text x="389.2" y="279">25 THRU ALL</text>
<text x="389.4" y="296.1">8 THRU</text>
<text x="395.2" y="301.7">11</text>
<text x="405.4" y="301.7">3</text>
<text x="449.6" y="313.3">20</text>
<text x="241" y="325.8">0.87</text>
<text x="200.2" y="331.8">13.87</text>
<text x="237.6" y="337.8">20.13</text>
<text x="217.6" y="343.8">19.87</text>
<text x="237.9" y="349.8">20.63</text>
<text x="214.6" y="355.8">25.87</text>
<text x="248.6" y="361.8">42.13</text>
<text x="208.1" y="367.8">38.87</text>
<text x="252.6" y="367.8">47.5</text>
<text x="202.8" y="373.8">56</text>
<text x="255.1" y="373.8">55.13</text>
<text x="197.6" y="379.8">59.87</text>
<text x="261.6" y="379.8">68.13</text>
<text x="193.3" y="385.8">75</text>
<text x="268.3" y="385.8">75</text>
<text x="184.8" y="391.8">92</text>
<text x="276.8" y="391.8">92</text>
<text x="183.3" y="397.8">95</text>
<text x="278.3" y="397.8">95</text>
<text x="278.3" y="403.8">95</text>
</g>
<g font-size="4.7">
<text x="147.9" y="48.3">A</text>
<text x="223.5" y="48.3">B</text>
<text x="297.4" y="48.3">C</text>
<text x="223.5" y="316.2">B</text>
<text x="437.2" y="328.2">SECTION A-A</text>
<text x="492.2" y="328.2">SECTION B-B</text>
<text x="545.7" y="328.2">SECTION C-C</text>
<text x="147.9" y="330.8">A</text>
<text x="297.4" y="330.8">C</text>
</g>
<text font-size="3.9" x="574.9" y="398.5">A2</text>
<g font-size="2">
<text x="404.6" y="357.6">UNLESS OTHERWISE SPECIFIED:</text>
<text x="438.4" y="357.6">FINISH:</text>
<text x="485.3" y="357.5">DEBURR AND</text>
<text x="485.3" y="360">BREAK SHARP</text>
<text x="516.6" y="359">DO NOT SCALE DRAWING</text>
<text x="557.3" y="359.2">REVISION</text>
<text x="404.6" y="360.1">DIMENSIONS ARE IN MILLIMETERS</text>
<text x="404.6" y="362.6">SURFACE FINISH:</text>
<text x="404.6" y="365.1">TOLERANCES:</text>
<text x="485.3" y="362.5">EDGES</text>
<text x="406.2" y="367.6">LINEAR:</text>
<text x="406.2" y="370.1">ANGULAR:</text>
<text x="418.3" y="375">NAME</text>
<text x="434" y="374.9">SIGNATURE</text>
<text x="451.2" y="374.9">DATE</text>
<text x="504.1" y="374.9">TITLE:</text>
<text x="404.6" y="379.1">DRAWN</text>
<text x="404.9" y="383.3">CHK'D</text>
<text x="404.4" y="387.4">APPV'D</text>
<text x="405.1" y="391.8">MFG</text>
<text x="405.5" y="396">Q.A</text>
<text x="459.6" y="395.5">MATERIAL:</text>
<text x="504" y="395.5">DWG NO.</text>
<text x="459.6" y="408.5">WEIGHT:</text>
<text x="504.1" y="408.6">SCALE:1:1</text>
<text x="548.5" y="408.6">SHEET 1 OF 1</text>
</g>
</svg>
